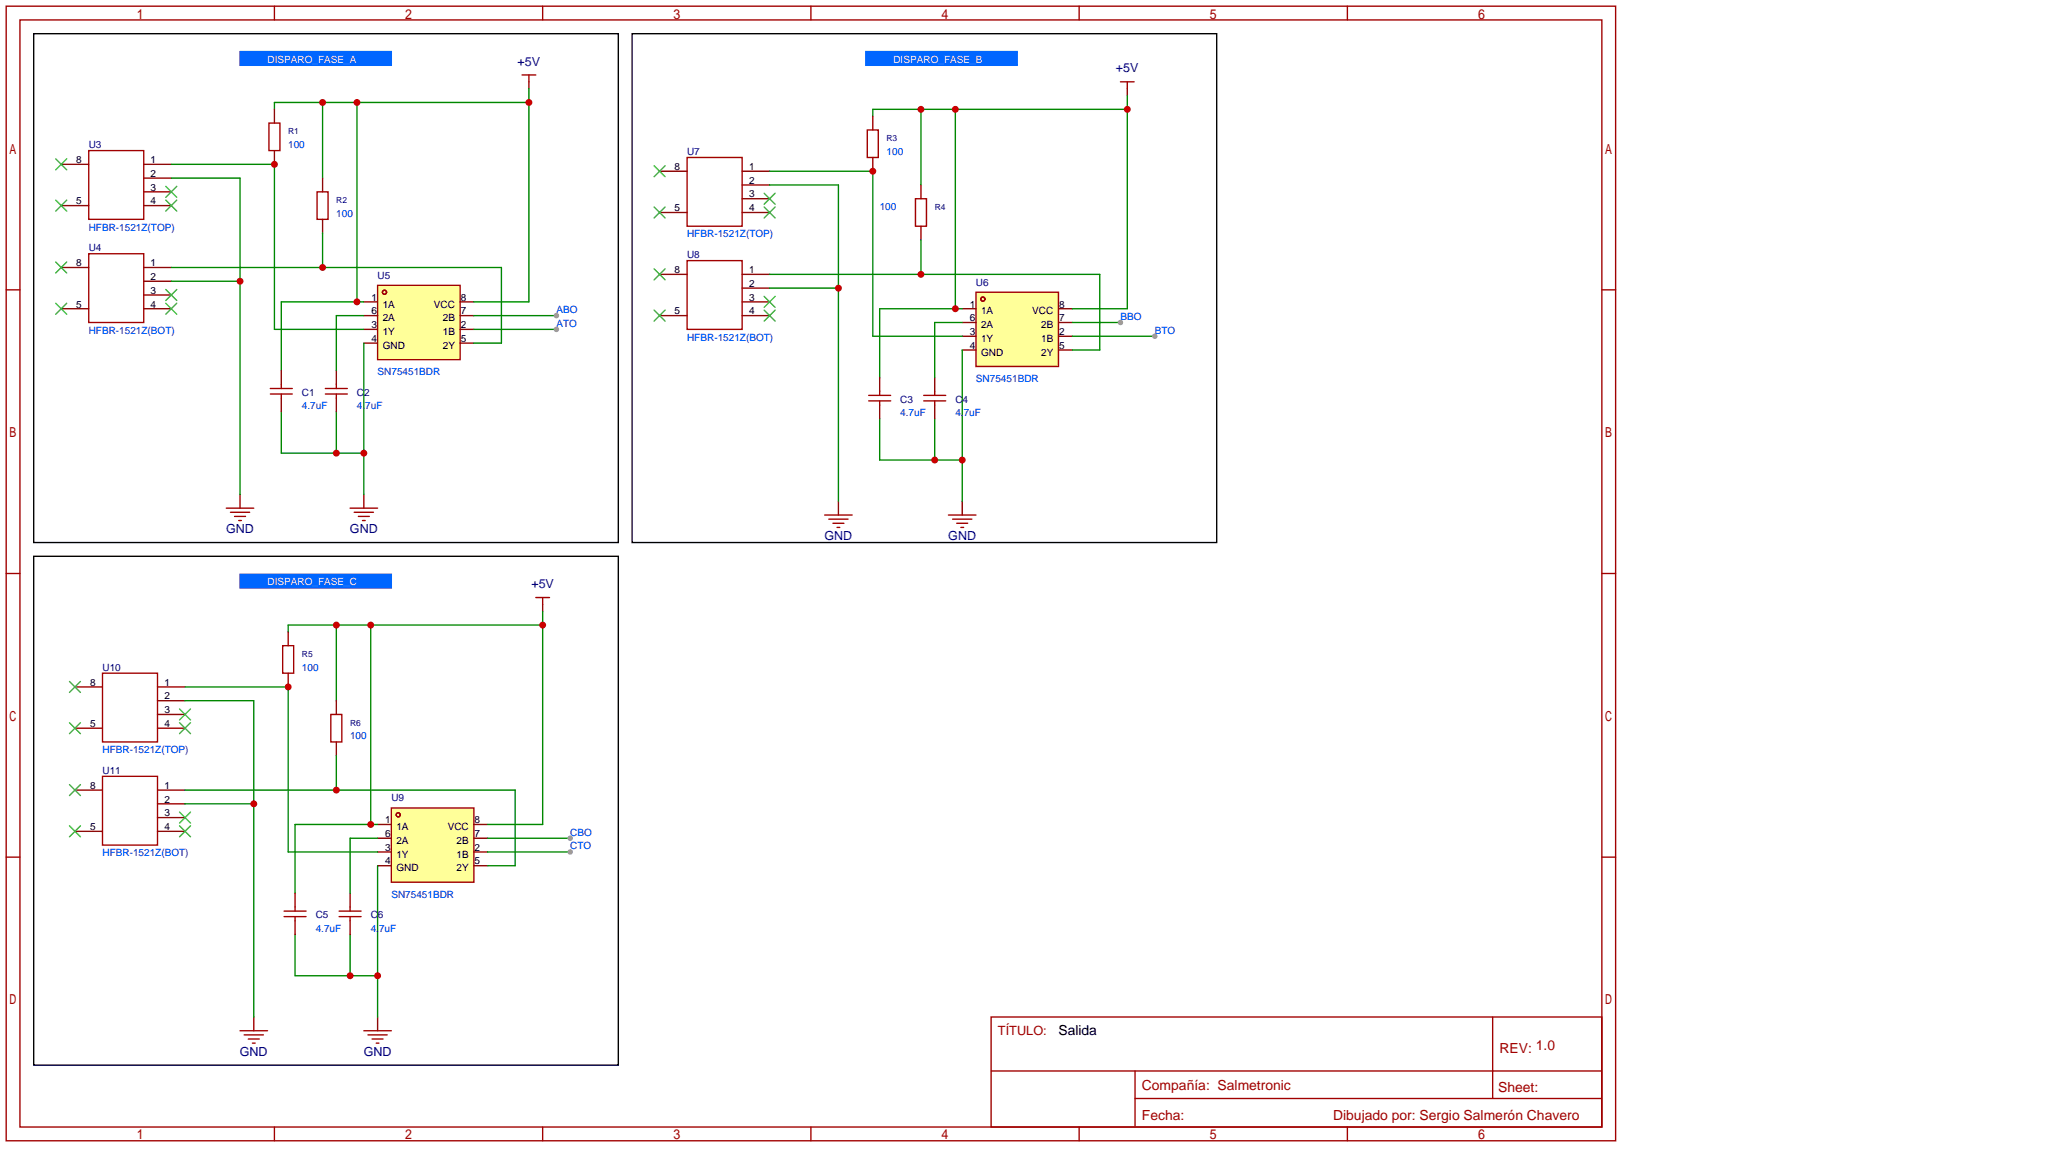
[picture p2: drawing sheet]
<svg xmlns="http://www.w3.org/2000/svg" width="380mm" height="214mm" viewBox="0 0 380 214" stroke-linecap="round" stroke-linejoin="round" font-family="sans-serif">
<g fill="none" stroke="#a10000" stroke-width=".25">
<path d="M1.1 1.1h297.2v209.6h-297.2zM3.7 3.7h292.1v204.5h-292.1zM50.7 1.1v2.6M100.2 1.1v2.6M149.7 1.1v2.6M199.3 1.1v2.6M248.8 1.1v2.6M1.1 53.5h2.6M295.8 53.5h2.5M1.1 105.9h2.6M295.8 105.9h2.5M1.1 158.3h2.6"/>
<path d="M295.8 158.3h2.5M183 187.8h112.8v20.4h-112.8zM183 197.8h112.7M209.6 197.8v10.2M275.6 187.9v15M50.7 208.2v2.5M100.2 208.2v2.5M149.7 208.2v2.5M199.3 208.2v2.5M209.6 202.9h86.1M248.8 208.2v2.5"/>
</g>
<path d="M69.7 52.7h15.3v13.7h-15.3z" fill="#ff9" stroke="#a10000" stroke-width=".25"/>
<g fill="none" stroke="#870000" stroke-width=".25">
<path d="M11.3 30.4h5.1M11.3 38h5.1M26.5 30.4h5.1M26.5 38h5.1M26.5 35.4h5.1M26.5 32.9h5.1M67.2 55.8h2.5M67.2 58.3h2.5M85 55.8h2.5M85 58.3h2.5M67.2 60.8h2.5M67.2 63.4h2.5"/>
<path d="M85 60.8h2.5M85 63.4h2.5M44.3 91.3v2.6M67.2 91.3v2.6"/>
</g>
<g fill="none" stroke="#a10000" stroke-width=".25">
<path d="M16.4 27.8h10.1v12.7h-10.1zM41.8 93.9h5.1M42.5 94.6h3.6M43.3 95.4h2M44.1 96.1h.5M64.6 93.9h5.1M65.4 94.6h3.6M66.2 95.4h2M66.9 96.1h.5"/>
<circle cx="71" cy="54" r=".38"/>
</g>
<path d="M10.3 29.3l2 2.1M10.3 37l2 2M12.3 29.3l-2 2.1M12.3 37l-2 2M30.6 37l2 2M30.6 34.4l2 2M32.6 37l-2 2M32.6 34.4l-2 2" fill="none" stroke="#3c3" stroke-width=".25"/>
<path d="M51.9 76.1v7.6h15.3M62.1 76.1v7.6M67.2 63.4v27.9" fill="none" stroke="#008700" stroke-width=".25"/>
<g fill="#c00">
<circle cx="67.2" cy="83.7" r=".63"/>
<circle cx="62.1" cy="83.7" r=".63"/>
</g>
<path d="M97.7 15.1v1.3M11.3 49.4h5.1M11.3 57h5.1M26.5 49.4h5.1M26.5 57h5.1M26.5 54.5h5.1M26.5 51.9h5.1" fill="none" stroke="#870000" stroke-width=".25"/>
<path d="M96.4 13.8h2.5M97.7 13.8v1.3M16.4 46.9h10.1v12.7h-10.1z" fill="none" stroke="#a10000" stroke-width=".25"/>
<path d="M59.6 18.9v14M65.9 18.9v36.9M97.7 18.9h-47v1.3M97.7 16.4v39.4h-10.2M31.6 30.4h19.1v30.4h16.5M67.2 55.8h-15.3v12.7" fill="none" stroke="#008700" stroke-width=".25"/>
<path d="M10.3 48.4l2 2M10.3 56l2 2M12.3 48.4l-2 2M12.3 56l-2 2M30.6 56l2 2M30.6 53.5l2 2M32.6 56l-2 2M32.6 53.5l-2 2" fill="none" stroke="#3c3" stroke-width=".25"/>
<g fill="#c00">
<circle cx="97.7" cy="18.9" r=".63"/>
<circle cx="65.9" cy="18.9" r=".63"/>
<circle cx="65.9" cy="55.8" r=".63"/>
<circle cx="59.6" cy="18.9" r=".63"/>
</g>
<path d="M49.9 72.8h4.1M49.9 71.8h4.1M51.9 71v.8M51.9 72.8v.7" fill="none" stroke="#a10000" stroke-width=".25"/>
<path d="M50.7 20.2v2.5M50.7 27.8v2.6M51.9 68.5v2.5M51.9 73.5v2.6" fill="none" stroke="#870000" stroke-width=".25"/>
<circle cx="50.7" cy="30.4" r=".63" fill="#c00"/>
<path d="M49.7 22.7h2v5.1h-2zM58.5 35.4h2.1v5.1h-2.1z" fill="none" stroke="#a10000" stroke-width=".25"/>
<path d="M59.6 32.9v2.5M59.6 40.5v2.6" fill="none" stroke="#870000" stroke-width=".25"/>
<path d="M31.6 49.4h61v14h-5.1M59.6 43.1v6.3" fill="none" stroke="#008700" stroke-width=".25"/>
<circle cx="59.6" cy="49.4" r=".63" fill="#c00"/>
<path d="M31.6 32.9h12.7v58.4M31.6 51.9h12.7" fill="none" stroke="#008700" stroke-width=".25"/>
<circle cx="44.3" cy="51.9" r=".63" fill="#c00"/>
<path d="M60.1 72.8h4M60.1 71.8h4M62.1 71v.8M62.1 72.8v.7" fill="none" stroke="#a10000" stroke-width=".25"/>
<path d="M62.1 68.5v2.5M62.1 73.5v2.6" fill="none" stroke="#870000" stroke-width=".25"/>
<path d="M67.2 58.3h-5.1v10.2M87.5 58.3h15.2" fill="none" stroke="#008700" stroke-width=".25"/>
<circle cx="102.7" cy="58.3" r=".51" fill="#999"/>
<path d="M87.5 60.8h15.2" fill="none" stroke="#008700" stroke-width=".25"/>
<circle cx="102.7" cy="60.8" r=".51" fill="#999"/>
<path d="M180.2 54h15.3v13.7h-15.3z" fill="#ff9" stroke="#a10000" stroke-width=".25"/>
<g fill="none" stroke="#870000" stroke-width=".25">
<path d="M121.8 31.6h5.1M121.8 39.2h5.1M137 31.6h5.1M137 39.2h5.1M137 36.7h5.1M137 34.2h5.1M177.7 57h2.5M177.7 59.6h2.5M195.5 57h2.5M195.5 59.6h2.5M177.7 62.1h2.5M177.7 64.6h2.5"/>
<path d="M195.5 62.1h2.5M195.5 64.6h2.5M154.8 92.6v2.5M177.7 92.6v2.5"/>
</g>
<g fill="none" stroke="#a10000" stroke-width=".25">
<path d="M126.9 29.1h10.1v12.7h-10.1zM152.3 95.1h5.1M153 95.9h3.6M153.8 96.6h2M154.6 97.4h.5M175.1 95.1h5.1M175.9 95.9h3.6M176.7 96.6h2M177.4 97.4h.5"/>
<circle cx="181.5" cy="55.2" r=".38"/>
</g>
<path d="M120.8 30.6l2 2M120.8 38.2l2 2.1M122.8 30.6l-2 2M122.8 38.2l-2 2.1M141.1 38.2l2 2.1M141.1 35.7l2 2M143.1 38.2l-2 2.1M143.1 35.7l-2 2" fill="none" stroke="#3c3" stroke-width=".25"/>
<path d="M162.4 77.3v7.7h15.3M172.6 77.3v7.7M177.7 64.6v28" fill="none" stroke="#008700" stroke-width=".25"/>
<g fill="#c00">
<circle cx="177.7" cy="85" r=".63"/>
<circle cx="172.6" cy="85" r=".63"/>
</g>
<path d="M208.2 16.4v1.3M121.8 50.7h5.1M121.8 58.3h5.1M137 50.7h5.1M137 58.3h5.1M137 55.8h5.1M137 53.2h5.1" fill="none" stroke="#870000" stroke-width=".25"/>
<path d="M206.9 15.1h2.5M208.2 15.1v1.3M126.9 48.1h10.1v12.7h-10.1z" fill="none" stroke="#a10000" stroke-width=".25"/>
<path d="M208.2 17.7v39.3h-10.2M142.1 31.6h19.1v30.5h16.5M170.1 20.2v14M176.4 20.2v36.8M208.2 20.2h-47v1.3M177.7 57h-15.3v12.7" fill="none" stroke="#008700" stroke-width=".25"/>
<path d="M120.8 49.7l2 2M120.8 57.3l2 2M122.8 49.7l-2 2M122.8 57.3l-2 2M141.1 57.3l2 2M141.1 54.7l2 2.1M143.1 57.3l-2 2M143.1 54.7l-2 2.1" fill="none" stroke="#3c3" stroke-width=".25"/>
<g fill="#c00">
<circle cx="208.2" cy="20.2" r=".63"/>
<circle cx="176.4" cy="20.2" r=".63"/>
<circle cx="176.4" cy="57" r=".63"/>
<circle cx="170.1" cy="20.2" r=".63"/>
</g>
<path d="M160.4 74h4.1M160.4 73h4.1M162.4 72.3v.7M162.4 74v.8" fill="none" stroke="#a10000" stroke-width=".25"/>
<path d="M161.2 21.5v2.5M161.2 29.1v2.5M162.4 69.7v2.6M162.4 74.8v2.5" fill="none" stroke="#870000" stroke-width=".25"/>
<circle cx="161.2" cy="31.6" r=".63" fill="#c00"/>
<path d="M160.1 24h2.1v5.1h-2.1zM169 36.7h2.1v5.1h-2.1z" fill="none" stroke="#a10000" stroke-width=".25"/>
<path d="M170.1 34.2v2.5M170.1 41.8v2.5" fill="none" stroke="#870000" stroke-width=".25"/>
<path d="M142.1 50.7h61v13.9h-5.1M170.1 44.3v6.4" fill="none" stroke="#008700" stroke-width=".25"/>
<circle cx="170.1" cy="50.7" r=".63" fill="#c00"/>
<path d="M142.1 34.2h12.7v58.4M142.1 53.2h12.7" fill="none" stroke="#008700" stroke-width=".25"/>
<circle cx="154.8" cy="53.2" r=".63" fill="#c00"/>
<path d="M170.6 74h4M170.6 73h4M172.6 72.3v.7M172.6 74v.8" fill="none" stroke="#a10000" stroke-width=".25"/>
<path d="M172.6 69.7v2.6M172.6 74.8v2.5" fill="none" stroke="#870000" stroke-width=".25"/>
<path d="M177.7 59.6h-5.1v10.1M198 62.1h15.2" fill="none" stroke="#008700" stroke-width=".25"/>
<circle cx="213.2" cy="62.1" r=".51" fill="#999"/>
<path d="M72.3 149.2h15.2v13.7h-15.2z" fill="#ff9" stroke="#a10000" stroke-width=".25"/>
<g fill="none" stroke="#870000" stroke-width=".25">
<path d="M13.8 126.9h5.1M13.8 134.5h5.1M29.1 126.9h5.1M29.1 134.5h5.1M29.1 132h5.1M29.1 129.4h5.1M69.7 152.3h2.6M69.7 157.4h2.6M69.7 159.9h2.6M69.7 154.8h2.6M87.5 152.3h2.5M87.5 157.4h2.5"/>
<path d="M87.5 159.9h2.5M87.5 154.8h2.5M46.9 187.8v2.6M69.7 187.8v2.6"/>
</g>
<g fill="none" stroke="#a10000" stroke-width=".25">
<path d="M18.9 124.3h10.2v12.7h-10.2zM44.3 190.4h5.1M45.1 191.1h3.5M45.8 191.9h2.1M46.6 192.7h.5M67.2 190.4h5.1M67.9 191.1h3.6M68.7 191.9h2M69.5 192.7h.5"/>
<circle cx="73.5" cy="150.5" r=".38"/>
</g>
<path d="M12.8 125.9l2.1 2M12.8 133.5l2.1 2M14.9 125.9l-2.1 2M14.9 133.5l-2.1 2M33.1 133.5l2.1 2M33.1 130.9l2.1 2.1M35.2 133.5l-2.1 2M35.2 130.9l-2.1 2.1" fill="none" stroke="#3c3" stroke-width=".25"/>
<path d="M69.7 159.9v27.9M54.5 172.6v7.6h15.2M64.6 172.6v7.6" fill="none" stroke="#008700" stroke-width=".25"/>
<g fill="#c00">
<circle cx="69.7" cy="180.2" r=".63"/>
<circle cx="64.6" cy="180.2" r=".63"/>
</g>
<path d="M100.2 111.6v1.3M13.8 145.9h5.1M13.8 153.5h5.1M29.1 145.9h5.1M29.1 153.5h5.1M29.1 151h5.1M29.1 148.5h5.1" fill="none" stroke="#870000" stroke-width=".25"/>
<path d="M98.9 110.4h2.6M100.2 110.4v1.2M18.9 143.4h10.2v12.7h-10.2z" fill="none" stroke="#a10000" stroke-width=".25"/>
<path d="M62.1 115.4v14M68.5 115.4v36.9M100.2 115.4h-47v1.3M100.2 112.9v39.4h-10.2M34.2 126.9h19v30.5h16.5M69.7 152.3h-15.2v12.7" fill="none" stroke="#008700" stroke-width=".25"/>
<path d="M12.8 144.9l2.1 2M12.8 152.5l2.1 2.1M14.9 144.9l-2.1 2M14.9 152.5l-2.1 2.1M33.1 152.5l2.1 2.1M33.1 150l2.1 2M35.2 152.5l-2.1 2.1M35.2 150l-2.1 2" fill="none" stroke="#3c3" stroke-width=".25"/>
<g fill="#c00">
<circle cx="100.2" cy="115.4" r=".63"/>
<circle cx="68.5" cy="115.4" r=".63"/>
<circle cx="68.5" cy="152.3" r=".63"/>
<circle cx="62.1" cy="115.4" r=".63"/>
</g>
<path d="M52.5 169.3h4M52.5 168.3h4M54.5 167.5v.8M54.5 169.3v.8" fill="none" stroke="#a10000" stroke-width=".25"/>
<path d="M53.2 116.7v2.6M53.2 124.3v2.6M54.5 165v2.5M54.5 170.1v2.5" fill="none" stroke="#870000" stroke-width=".25"/>
<circle cx="53.2" cy="126.9" r=".63" fill="#c00"/>
<path d="M52.2 119.3h2v5h-2zM61.1 132h2v5h-2z" fill="none" stroke="#a10000" stroke-width=".25"/>
<path d="M62.1 129.4v2.6M62.1 137v2.6" fill="none" stroke="#870000" stroke-width=".25"/>
<path d="M62.1 139.6v6.3M34.2 145.9h60.9v14h-5.1" fill="none" stroke="#008700" stroke-width=".25"/>
<circle cx="62.1" cy="145.9" r=".63" fill="#c00"/>
<path d="M34.2 129.4h12.7v58.4M34.2 148.5h12.7" fill="none" stroke="#008700" stroke-width=".25"/>
<circle cx="46.9" cy="148.5" r=".63" fill="#c00"/>
<path d="M62.6 169.3h4.1M62.6 168.3h4.1M64.6 167.5v.8M64.6 169.3v.8" fill="none" stroke="#a10000" stroke-width=".25"/>
<path d="M64.6 165v2.5M64.6 170.1v2.5" fill="none" stroke="#870000" stroke-width=".25"/>
<path d="M69.7 154.8h-5.1v10.2M90 154.8h15.3" fill="none" stroke="#008700" stroke-width=".25"/>
<circle cx="105.3" cy="154.8" r=".51" fill="#999"/>
<path d="M90 157.4h15.3" fill="none" stroke="#008700" stroke-width=".25"/>
<circle cx="105.3" cy="157.4" r=".51" fill="#999"/>
<path d="M6.2 6.2h108v94h-108zM116.7 6.2h108v94h-108zM6.2 102.7h108v94h-108z" fill="none" stroke="#000" stroke-width=".25"/>
<g fill="#06f" stroke="#06f" stroke-width=".25">
<path d="M44.3 9.5h28v2.6h-28z"/>
<path d="M159.9 9.5h27.9v2.6h-27.9z"/>
<path d="M44.3 106h28v2.6h-28z"/>
</g>
<path d="M198 59.6h8.9" fill="none" stroke="#008700" stroke-width=".25"/>
<circle cx="206.9" cy="59.6" r=".51" fill="#999"/>
<g font-size="2.6" fill="#a00000">
<text x="276.9" y="194.4">REV: 1.0</text>
<text x="210.9" y="201.3">Compañía: Salmetronic</text>
<text x="276.6" y="201.7">Sheet:</text>
<text x="210.9" y="206.8">Fecha:</text>
<text x="246.2" y="206.9">Dibujado por: Sergio Salmerón Chavero</text>
</g>
<text font-size="2.5" x="195.5" y="191.2">Salida</text>
<text font-size="2.4" fill="#a00000" x="184.3" y="191.1">TÍTULO:</text>
<g font-size="2.3" fill="#000080">
<text x="95.6" y="12.1">+5V</text>
<text x="206.1" y="13.4">+5V</text>
<text x="41.8" y="98.5">GND</text>
<text x="64.6" y="98.5">GND</text>
<text x="152.2" y="99.7">GND</text>
<text x="175.1" y="99.7">GND</text>
<text x="98.1" y="108.6">+5V</text>
<text x="44.3" y="195">GND</text>
<text x="67.2" y="195">GND</text>
</g>
<g font-size="1.8" fill="#fff">
<text x="49.4" y="11.6">DISPARO_FASE_A</text>
<text x="165" y="11.6">DISPARO_FASE_B</text>
<text x="49.4" y="12.9">INTERFACE_LCD</text>
<text x="165" y="12.9">INTERFACE_LCD</text>
<text x="49.4" y="109.4">INTERFACE_LCD</text>
<text x="49.4" y="108.1">DISPARO_FASE_C</text>
</g>
<g font-size="1.8" fill="#000080">
<text x="16.4" y="27.4">U3</text>
<text x="126.9" y="28.6">U7</text>
<text x="16.4" y="46.4">U4</text>
<text x="126.9" y="47.7">U8</text>
<text x="69.7" y="51.5">U5</text>
<text x="180.2" y="52.8">U6</text>
<text x="55.8" y="73.1">C1</text>
<text x="65.9" y="73.1">C2</text>
<text x="166.2" y="74.3">C3</text>
<text x="176.4" y="74.3">C4</text>
<text x="18.9" y="123.9">U10</text>
<text x="18.9" y="142.9">U11</text>
<text x="72.3" y="148">U9</text>
<text x="58.3" y="169.6">C5</text>
<text x="68.5" y="169.6">C6</text>
</g>
<g font-size="1.8" fill="#00f">
<text x="53.2" y="27.4">100</text>
<text x="163.7" y="28.6">100</text>
<text x="62.1" y="40.1">100</text>
<text x="162.4" y="38.8">100</text>
<text x="16.4" y="42.6">HFBR-1521Z(TOP)</text>
<text x="126.9" y="43.9">HFBR-1521Z(TOP)</text>
<text x="102.7" y="57.8">ABO</text>
<text x="206.9" y="59.1">BBO</text>
<text x="16.4" y="61.6">HFBR-1521Z(BOT)</text>
<text x="102.7" y="60.4">ATO</text>
<text x="126.9" y="62.9">HFBR-1521Z(BOT)</text>
<text x="213.2" y="61.6">BTO</text>
<text x="69.7" y="69.3">SN75451BDR</text>
<text x="180.2" y="70.5">SN75451BDR</text>
<text x="55.8" y="75.6">4.7uF</text>
<text x="65.9" y="75.6">4.7uF</text>
<text x="166.2" y="76.9">4.7uF</text>
<text x="176.4" y="76.9">4.7uF</text>
<text x="55.8" y="123.9">100</text>
<text x="64.6" y="136.6">100</text>
<text x="18.9" y="139.1">HFBR-1521Z(TOP)</text>
<text x="105.3" y="154.4">CBO</text>
<text x="18.9" y="158.2">HFBR-1521Z(BOT)</text>
<text x="105.3" y="156.9">CTO</text>
<text x="72.3" y="165.8">SN75451BDR</text>
<text x="58.3" y="172.1">4.7uF</text>
<text x="68.5" y="172.1">4.7uF</text>
</g>
<g font-size="1.8">
<text x="14.1" y="30.1">8</text>
<text x="27.8" y="35.2">3</text>
<text x="27.8" y="32.7">2</text>
<text x="27.8" y="30.1">1</text>
<text x="124.6" y="31.4">8</text>
<text x="138.3" y="33.9">2</text>
<text x="138.3" y="31.4">1</text>
<text x="14.1" y="37.7">5</text>
<text x="27.8" y="37.7">4</text>
<text x="124.6" y="39">5</text>
<text x="138.3" y="39">4</text>
<text x="138.3" y="36.5">3</text>
<text x="14.1" y="49.2">8</text>
<text x="27.8" y="51.7">2</text>
<text x="27.8" y="49.2">1</text>
<text x="124.6" y="50.4">8</text>
<text x="138.3" y="53">2</text>
<text x="138.3" y="50.4">1</text>
<text x="14.1" y="56.8">5</text>
<text x="27.8" y="56.8">4</text>
<text x="27.8" y="54.3">3</text>
<text x="68.6" y="55.5">1</text>
<text x="68.6" y="58.1">6</text>
<text x="70.7" y="56.8">1A</text>
<text x="70.7" y="59.3">2A</text>
<text x="80.1" y="56.8">VCC</text>
<text x="81.8" y="59.3">2B</text>
<text x="85.1" y="58.1">7</text>
<text x="85.1" y="55.5">8</text>
<text x="124.6" y="58.1">5</text>
<text x="138.3" y="58.1">4</text>
<text x="138.3" y="55.5">3</text>
<text x="179.1" y="56.8">1</text>
<text x="179.1" y="59.3">6</text>
<text x="181.2" y="58.1">1A</text>
<text x="190.6" y="58.1">VCC</text>
<text x="195.6" y="59.3">7</text>
<text x="195.6" y="56.8">8</text>
<text x="68.6" y="60.6">3</text>
<text x="68.6" y="63.1">4</text>
<text x="70.7" y="61.9">1Y</text>
<text x="70.7" y="64.4">GND</text>
<text x="81.8" y="61.9">1B</text>
<text x="81.8" y="64.4">2Y</text>
<text x="85.1" y="60.6">2</text>
<text x="85.1" y="63.1">5</text>
<text x="179.1" y="61.9">3</text>
<text x="179.1" y="64.4">4</text>
<text x="181.2" y="63.1">1Y</text>
<text x="181.2" y="65.7">GND</text>
<text x="181.2" y="60.6">2A</text>
<text x="192.3" y="63.1">1B</text>
<text x="192.3" y="65.7">2Y</text>
<text x="192.3" y="60.6">2B</text>
<text x="195.6" y="61.9">2</text>
<text x="195.6" y="64.4">5</text>
<text x="16.6" y="126.6">8</text>
<text x="30.4" y="131.7">3</text>
<text x="30.4" y="129.2">2</text>
<text x="30.4" y="126.6">1</text>
<text x="16.6" y="134.3">5</text>
<text x="30.4" y="134.3">4</text>
<text x="16.6" y="145.7">8</text>
<text x="30.4" y="148.2">2</text>
<text x="30.4" y="145.7">1</text>
<text x="16.6" y="153.3">5</text>
<text x="30.4" y="153.3">4</text>
<text x="30.4" y="150.8">3</text>
<text x="71.1" y="152">1</text>
<text x="71.1" y="154.6">6</text>
<text x="73.2" y="153.3">1A</text>
<text x="73.2" y="155.9">2A</text>
<text x="82.7" y="153.3">VCC</text>
<text x="84.3" y="155.9">2B</text>
<text x="87.6" y="154.6">7</text>
<text x="87.6" y="152">8</text>
<text x="71.1" y="157.1">3</text>
<text x="71.1" y="159.7">4</text>
<text x="73.2" y="158.4">1Y</text>
<text x="73.2" y="160.9">GND</text>
<text x="84.3" y="158.4">1B</text>
<text x="84.3" y="160.9">2Y</text>
<text x="87.6" y="157.1">2</text>
<text x="87.6" y="159.7">5</text>
</g>
<g font-size="1.6" fill="#000080">
<text x="53.2" y="24.8">R1</text>
<text x="163.7" y="26.1">R3</text>
<text x="62.1" y="37.5">R2</text>
<text x="172.6" y="38.8">R4</text>
<text x="55.8" y="121.3">R5</text>
<text x="64.6" y="134">R6</text>
</g>
</svg>
